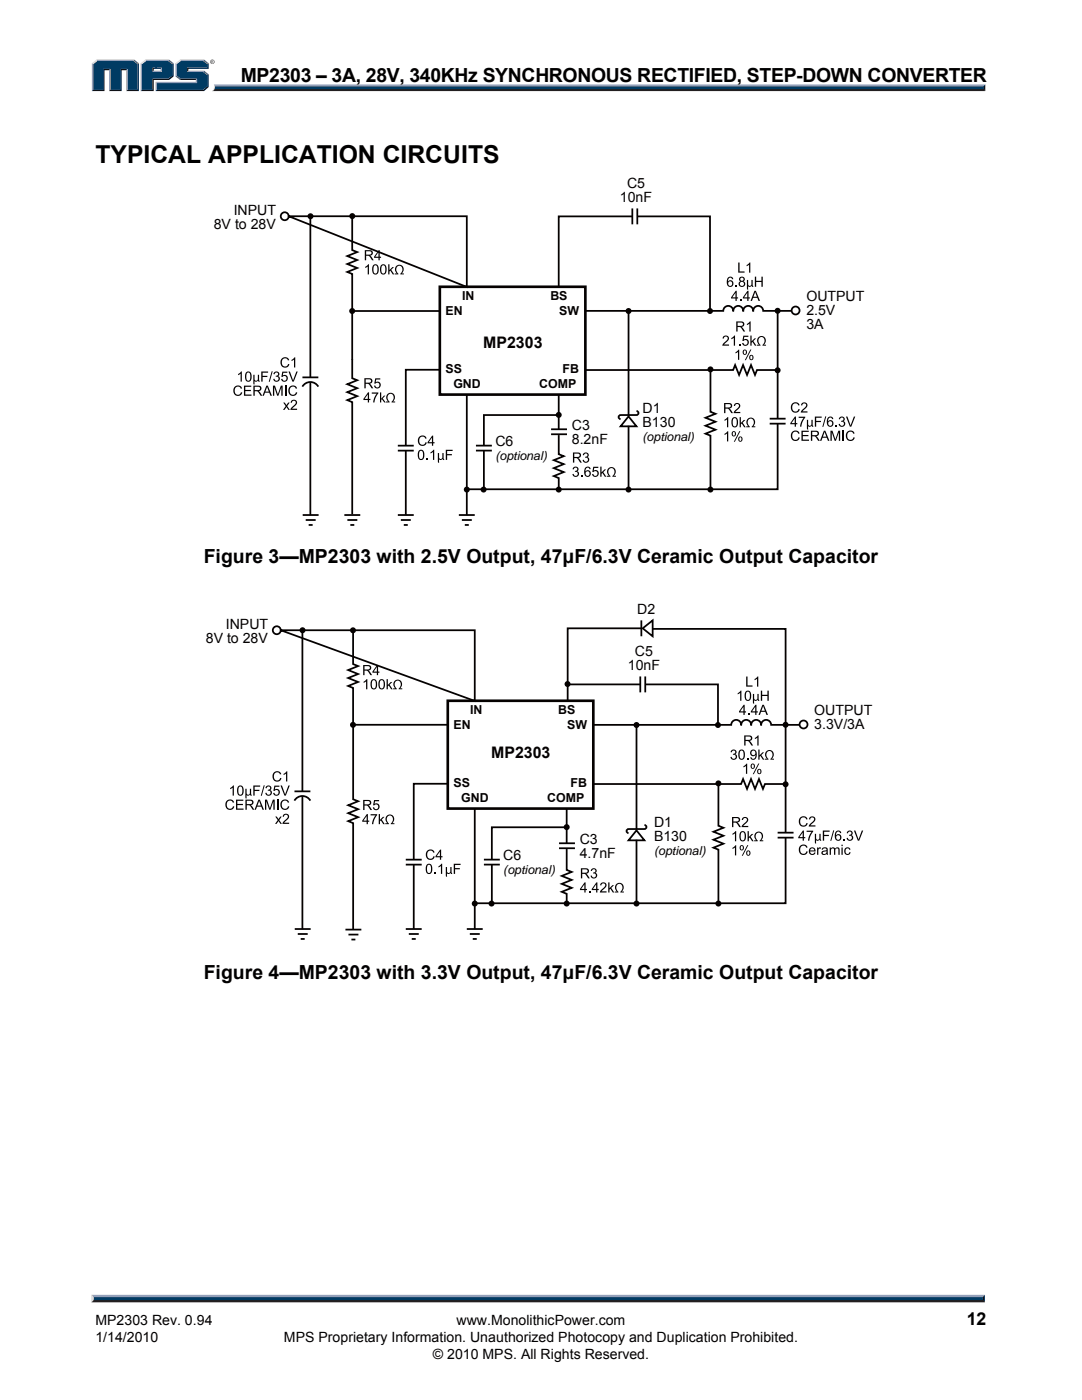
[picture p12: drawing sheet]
<svg xmlns="http://www.w3.org/2000/svg" width="216mm" height="279mm" viewBox="0 0 216 279" stroke-linecap="round" stroke-linejoin="round" font-family="sans-serif">
<path d="M18.7 259.2h177.4l.4 .7h-178.3z" fill="#231f20"/>
<path d="M18.3 258.4h178.2l-.4 .8h-177.4z" fill="#94a0b9"/>
<path d="M196.5 258.4v1.5l-.4-.4v-.6z" fill="#001339"/>
<path d="M18.7 258.9h177.4v.6h-177.4z" fill="#003b63"/>
<path d="M18.2 258.4l.5 .5v.5l-.5 .5z" fill="#dcddde"/>
<path d="M42.7 16.9h153.9l-.4 .6h-153.4z" fill="#94a0b9"/>
<path d="M42.8 17.5h153.4l.4 .7h-154.3l.4-.3z" fill="#231f20"/>
<path d="M196.2 17.3l.4-.4v1.3l-.4-.4z" fill="#001339"/>
<path d="M42.9 17.3h153.3v.5h-153.4z" fill="#003b63"/>
<path d="M42.7 16.9l.2 .5a.79 .79 0 0 1-.6 .8l.1-.1a1.24 1.24 0 0 0 .3-1.2z" fill="#dcddde"/>
<path d="M30.4 14.4l.3-.3h1.3l.3 .3z" fill="#94a0b9"/>
<g fill="#003b63">
<path d="M18.6 12.8l.8-.6h7.2l.8 .6v5.1h-2v-4.1h-1.4v4.1h-2v-4.1h-1.4v4.1h-2z"/>
<path d="M28.3 12.8l.8-.6h2.2v1.3h-.9v.9h1.9v-.9h-1.3v-1.3h2.6l.8 .6v2.3l-.8 .6h-3.2v2.2h-2.1z"/>
<path d="M31.3 16.6h8v-.9h-3.2l-.9-.6v-2.3l.9-.6h4.4l.9 .6v.7h-4.1v.9h3.2l.9 .6v2.2l-.9 .7h-9.2z"/>
</g>
<path d="M35.9 12h4.8" fill="none" stroke="#94a0b9" stroke-width=".27"/>
<path d="M35 12.6l.9-.7 .2 .3-.8 .6z" fill="#dcddde"/>
<path d="M35.1 12.6v2.7" fill="none" stroke="#94a0b9" stroke-width=".27"/>
<path d="M35 15.3l.3-.2 .8 .6-.2 .3z" fill="#547194"/>
<path d="M35.9 15.8h3.4" fill="none" stroke="#001339" stroke-width=".27"/>
<g fill="#94a0b9">
<path d="M31 16.3h8.1v-.3l.2-.3v.9h-8z"/>
<path d="M31 16.3l.3 .3v1.3l-.3 .3z"/>
</g>
<path d="M37.3 13.5h4.1v-.7l.2-.2v1.2h-4v.3l-.3 .3z" fill="#001339"/>
<path d="M37.3 14.2h3.4" fill="none" stroke="#94a0b9" stroke-width=".27"/>
<path d="M40.7 14.1l.9 .7-.2 .2-.9-.6z" fill="#547194"/>
<g fill="#001339">
<path d="M31 18.2l.3-.3h9.2l.9-.7v-2.2l.2-.2v2.6l-.9 .8z"/>
<path d="M30.4 15.7h3.2l.8-.6v-2.3l.2-.2v2.7l-.9 .7h-3v2.2h-2.6l.2-.3h2.1z"/>
</g>
<path d="M33.7 11.9l.9 .7-.2 .2-.8-.6z" fill="#547194"/>
<path d="M29 12h4.7" fill="none" stroke="#94a0b9" stroke-width=".27"/>
<path d="M28.1 12.6l.9-.7 .1 .3-.8 .6z" fill="#dcddde"/>
<path d="M28.2 12.6v5.6" fill="none" stroke="#94a0b9" stroke-width=".27"/>
<path d="M32 13.8l.3-.3v.9l-.3-.3z" fill="#94a0b9"/>
<g fill="#001339">
<path d="M30.4 13.5h1.9l-.3 .3h-1.3v.3l-.3 .3z"/>
<path d="M27.4 12.8l.3-.2v5.6h-2.5l.2-.3h2z"/>
</g>
<path d="M26.8 11.9l.9 .7-.3 .2-.8-.6z" fill="#547194"/>
<path d="M19.2 12h7.6" fill="none" stroke="#94a0b9" stroke-width=".27"/>
<path d="M18.3 12.6l.9-.7 .2 .3-.8 .6z" fill="#dcddde"/>
<path d="M18.5 12.6v5.6" fill="none" stroke="#94a0b9" stroke-width=".27"/>
<path d="M20.6 13.8h1.4l-.2 .2h-.9v4.2h-2.6l.3-.3h2z" fill="#001339"/>
<path d="M21.9 13.8v4.4" fill="none" stroke="#94a0b9" stroke-width=".27"/>
<path d="M24 13.8h1.4l-.2 .2h-.9v4.2h-2.5l.2-.3h2z" fill="#001339"/>
<path d="M25.3 13.8v4.4" fill="none" stroke="#94a0b9" stroke-width=".27"/>
<path d="M40.7 11.9l.9 .7-.2 .2-.9-.6z" fill="#547194"/>
<path d="M41.9 12.3a.45 .45 0 0 1 .9 0 .45 .45 0 0 1-.9 0zM42 12.3a.37 .37 0 0 0 .7 0 .37 .37 0 0 0-.7 0zM42.2 12.1l.3 .1 .1 .4-.3-.2-.1 .2zM42.3 12.2v.1h.1z" fill="#231f20"/>
<path d="M116.8 62h27.5a1 1 0 0 1 1-1 1 1 0 0 1 1 1 .99 .99 0 0 1 1-1 .99 .99 0 0 1 1 1 .99 .99 0 0 1 1-1 .99 .99 0 0 1 1 1 1 1 0 0 1 1-1 1 1 0 0 1 1 1h5.7" fill="none" stroke="#050100" stroke-width=".35"/>
<g fill="#050100">
<path d="M56.3 71.5a.88 .88 0 0 1 1.4 .4h-.3a.68 .68 0 0 0-.9-.3 .68 .68 0 0 0-.2 1 .61 .61 0 0 0 .6 .5 .61 .61 0 0 0 .6-.5l.2 .1a.95 .95 0 0 1-1.2 .6 .95 .95 0 0 1-.5-1.4z"/>
<path d="M58.2 71.8l.7-.5v2h-.2v-1.5l-.5 .3z"/>
<path d="M47.5 74.6l.8-.5v2.1h-.3v-1.6l-.5 .3z"/>
<path d="M50.5 74.8h.3v1a.33 .33 0 0 0 .4 .2 .33 .33 0 0 0 .2-.4v-.8h.3l.1 1.4-.2-.1-.1-.2-.4 .3-.3-.2v.7h-.2z"/>
<path d="M52.1 74.1h1.4v.3h-1.1v.6h.9v.2h-.9v1h-.3z"/>
<path d="M54.2 74.1h.2l-.6 2.1h-.2z"/>
<path d="M54.8 74.3a.54 .54 0 0 1 .8-.1 .54 .54 0 0 1-.1 .9 .63 .63 0 0 1 0 1 .63 .63 0 0 1-1-.5h.3a.41 .41 0 0 0 .4 .4 .41 .41 0 0 0 .4-.5 .41 .41 0 0 0-.6-.3v-.2a.35 .35 0 0 0 .5-.3 .35 .35 0 0 0-.4-.4 .35 .35 0 0 0-.3 .4h-.2z"/>
<path d="M56.3 74.2h1v.2h-.8l-.1 .5a.67 .67 0 0 1 1 .4 .67 .67 0 0 1-.5 .9 .67 .67 0 0 1-.8-.6h.3a.44 .44 0 0 0 .6 .2 .44 .44 0 0 0 .1-.6 .44 .44 0 0 0-.7 0h-.3z"/>
<path d="M57.6 74.1h.2l.7 1.8 .6-1.8h.3l-.8 2.1h-.3z"/>
<path d="M46.9 77.1a.88 .88 0 0 1 1.4 .4l-.3 .1a.68 .68 0 0 0-.9-.3 .68 .68 0 0 0-.2 1 .61 .61 0 0 0 .6 .5 .61 .61 0 0 0 .6-.5h.2a.95 .95 0 0 1-1.3 .6 .95 .95 0 0 1-.4-1.3z"/>
<path d="M48.7 77h1.4v.2h-1.2v.6h1.2v.3h-1.2v.6h1.3v.3h-1.5z"/>
<path d="M54.5 77h.4l.5 1.7 .6-1.7h.4v2h-.3v-1.7l-.6 1.7h-.2l-.6-1.7v1.7h-.2z"/>
<path d="M49.2 74.3a.72 .72 0 0 1 .8 0 .72 .72 0 0 1 .2 .9 .69 .69 0 0 1-.3 .9 .69 .69 0 0 1-.9-.3l-.1-1.1zM49.3 74.5a1.12 1.12 0 0 0 .2 1.5 1.05 1.05 0 0 0 0-1.7z"/>
<path d="M50.6 77h.9a.56 .56 0 0 1 .7 .4 .56 .56 0 0 1-.6 .7l.7 .9h-.3l-.5-.8-.4-.1h-.3v.9h-.2zM50.8 77.2v.7h.6a.35 .35 0 0 0 .5-.3 .35 .35 0 0 0-.4-.4z"/>
<path d="M53.1 77h.3l.9 2h-.3l-.3-.6h-.8l-.2 .6h-.3zM53.3 77.2l-.3 1h.6z"/>
</g>
<path d="M57 77v2" fill="none" stroke="#050100" stroke-width=".27"/>
<g fill="#050100">
<path d="M57.9 77.1a.88 .88 0 0 1 1.4 .4l-.3 .1a.68 .68 0 0 0-.9-.3 .68 .68 0 0 0-.3 1 .61 .61 0 0 0 .6 .5 .61 .61 0 0 0 .7-.5h.2a.95 .95 0 0 1-1.3 .6 .95 .95 0 0 1-.4-1.3z"/>
<path d="M56.5 80.3h.3l.3 .5 .4-.5h.3l-.5 .7 .5 .8h-.3l-.3-.6-.4 .6h-.3l.5-.8z"/>
<path d="M58.2 79.9a.66 .66 0 0 1 1 .2 .66 .66 0 0 1-.4 .9l-.5 .6h1v.2h-1.4l.3-.5a1.1 1.1 0 0 0 .7-1.2l-.4-.1-.3 .4h-.2z"/>
<path d="M158.1 80.5a.88 .88 0 0 1 1.5 .4h-.3a.68 .68 0 0 0-1-.3 .68 .68 0 0 0-.2 1 .61 .61 0 0 0 .6 .5 .61 .61 0 0 0 .6-.5l.3 .1a.95 .95 0 0 1-1.3 .6 .95 .95 0 0 1-.4-1.4z"/>
<path d="M160 80.5a.66 .66 0 0 1 1.1 .1 .66 .66 0 0 1-.4 1l-.6 .5h1v.2h-1.3l.3-.5a1.1 1.1 0 0 0 .7-1.2l-.5-.1-.2 .4h-.3z"/>
<path d="M159.4 83.2h1.3l-.6 1.2-.2 .8h-.3l.1-.6 .7-1.2h-1z"/>
<path d="M161 83.8h.3v1a.33 .33 0 0 0 .4 .2 .33 .33 0 0 0 .2-.4v-.8h.3l.1 1.4-.3-.1-.1-.2-.4 .3-.3-.2 .1 .7h-.3z"/>
<path d="M162.6 83.1h1.4v.3h-1.1v.6h.9v.2h-.9v1h-.3z"/>
<path d="M164.7 83.1h.2l-.6 2.1h-.2z"/>
<path d="M166.7 84.9h.3v.3h-.3z"/>
<path d="M167.6 83.3a.54 .54 0 0 1 .8-.1 .54 .54 0 0 1-.1 .9 .63 .63 0 0 1 0 1 .63 .63 0 0 1-1-.5h.3a.41 .41 0 0 0 .5 .4 .41 .41 0 0 0 .3-.6 .41 .41 0 0 0-.6-.2l.1-.2a.35 .35 0 0 0 .4-.3 .35 .35 0 0 0-.3-.4 .35 .35 0 0 0-.4 .4l-.2-.1z"/>
<path d="M168.8 83.1h.3l.6 1.8 .7-1.8h.3l-.8 2.1h-.3z"/>
<path d="M158.1 86.1a.88 .88 0 0 1 1.5 .4l-.3 .1a.68 .68 0 0 0-1-.3 .68 .68 0 0 0-.2 1 .61 .61 0 0 0 .6 .5 .61 .61 0 0 0 .6-.5h.3a.95 .95 0 0 1-1.3 .6 .95 .95 0 0 1-.4-1.3z"/>
<path d="M159.9 86h1.5v.2h-1.2v.6h1.1v.2h-1.1v.7h1.2v.3h-1.5z"/>
<path d="M165.7 86h.4l.6 1.7 .6-1.7h.3v2h-.2v-1.7l-.6 1.7h-.2l-.6-1.7v1.7h-.3z"/>
<path d="M158.6 83.1h.2v1.3h.3v.3h-.3v.5h-.2v-.5h-.9v-.3zM158.6 83.5l-.7 .9h.7z"/>
<path d="M165.2 83.4l.5-.3a.54 .54 0 0 1 .6 .5h-.3a.42 .42 0 0 0-.5-.2 .42 .42 0 0 0-.3 .5v.2a.64 .64 0 0 1 1 .1 .64 .64 0 0 1-.2 .9 .64 .64 0 0 1-.9-.3l-.1-.9zM165.3 84.5a.44 .44 0 0 0 .8 0 .44 .44 0 0 0-.8 0z"/>
<path d="M161.8 86h.9a.56 .56 0 0 1 .7 .4 .56 .56 0 0 1-.5 .7l.7 .9h-.4l-.5-.8-.3-.1h-.3v.9h-.3zM162.1 86.2v.6h.5a.35 .35 0 0 0 .5-.2 .35 .35 0 0 0-.4-.4z"/>
<path d="M164.4 86h.3l.8 2h-.3l-.2-.6h-.9l-.2 .6h-.3zM164.5 86.2l-.3 .9h.7z"/>
</g>
<path d="M168.3 86v2" fill="none" stroke="#050100" stroke-width=".27"/>
<g fill="#050100">
<path d="M169.1 86.1a.88 .88 0 0 1 1.4 .4l-.2 .1a.68 .68 0 0 0-1-.3 .68 .68 0 0 0-.2 1 .61 .61 0 0 0 .6 .5 .61 .61 0 0 0 .6-.5h.3a.95 .95 0 0 1-1.3 .6 .95 .95 0 0 1-.5-1.3z"/>
<path d="M72.9 53.2l.7-.5v2.1h-.2v-1.6l-.5 .3z"/>
<path d="M77.5 52.7h.2v1.2l.6-.6h.3l-.5 .5 .6 1h-.3l-.5-.8-.2 .2v.6h-.2z"/>
<path d="M79.1 53.1a.93 .93 0 0 1 1.3 .1 .93 .93 0 0 1-.2 1.4h.4v.2h-.7v-.2a.87 .87 0 0 0 .4-.8 .87 .87 0 0 0-.6-.8 .86 .86 0 0 0-.6 .8 .86 .86 0 0 0 .4 .8v.2h-.7v-.2h.4a1.03 1.03 0 0 1-.1-1.5z"/>
<path d="M83.7 87.1a.88 .88 0 0 1 1.4 .4l-.2 .1a.68 .68 0 0 0-1-.3 .68 .68 0 0 0-.2 .9 .61 .61 0 0 0 .6 .6 .61 .61 0 0 0 .6-.5h.3a.95 .95 0 0 1-1.3 .6 .95 .95 0 0 1-.5-1.4z"/>
<path d="M85.1 91.5h.2v.3h-.2z"/>
<path d="M85.9 90.3l.7-.5v2h-.2v-1.6l-.5 .3z"/>
<path d="M87.4 90.4h.2v1a.33 .33 0 0 0 .4 .2 .33 .33 0 0 0 .3-.3v-.9h.2l.1 1.4h-.2l-.1-.2-.4 .2-.3-.1v.6h-.2z"/>
<path d="M89 89.8h1.3v.2h-1.1v.6h1v.3h-1v.9h-.2z"/>
<path d="M74.9 75.5h1v.2h-.8l-.1 .6a.67 .67 0 0 1 .9 .3 .67 .67 0 0 1-.4 .9 .67 .67 0 0 1-.9-.5l.3-.1a.44 .44 0 0 0 .6 .3 .44 .44 0 0 0 .2-.7 .44 .44 0 0 0-.7 0h-.3z"/>
<path d="M74.2 78.3h1.3l-.6 1.2-.2 .8h-.2l.1-.6 .6-1.1h-1z"/>
<path d="M75.8 78.3h.3v1.3l.5-.6h.3l-.5 .5 .6 .8h-.3l-.5-.6-.1 .6h-.3z"/>
<path d="M77.3 78.6a.93 .93 0 0 1 1.4 .2 .93 .93 0 0 1-.3 1.3h.4v.2h-.7v-.1a.87 .87 0 0 0 .5-.9 .87 .87 0 0 0-.7-.7 .86 .86 0 0 0-.6 .7 .86 .86 0 0 0 .4 .9v.1h-.7v-.2h.4a1.03 1.03 0 0 1-.1-1.5z"/>
<path d="M147.3 52.4h.3v1.8h1v.2h-1.3z"/>
<path d="M149 52.9l.7-.5v2h-.2v-1.6l-.5 .3z"/>
<path d="M146.7 57h.3v.2h-.3z"/>
<path d="M149 55.9h.3v1a.33 .33 0 0 0 .4 .1 .33 .33 0 0 0 .2-.3v-.8h.3l.1 1.4-.2-.1-.1-.2-.4 .3-.3-.2v.7h-.2z"/>
<path d="M150.6 55.2h.3v.8h1v-.8h.3v2h-.3v-.9h-1v.9h-.3z"/>
<path d="M147.7 59.8h.3v.3h-.3z"/>
<path d="M116.5 90.4a.54 .54 0 0 1 .8 0 .54 .54 0 0 1-.1 .8 .63 .63 0 0 1 0 1.1 .63 .63 0 0 1-.9-.5h.2a.41 .41 0 0 0 .5 .3 .41 .41 0 0 0 .3-.5 .41 .41 0 0 0-.6-.2l.1-.3a.35 .35 0 0 0 .4-.2 .35 .35 0 0 0-.3-.4 .35 .35 0 0 0-.4 .4l-.2-.1z"/>
<path d="M114.5 93.3a.54 .54 0 0 1 .8-.1 .54 .54 0 0 1-.1 .8 .63 .63 0 0 1 0 1.1 .63 .63 0 0 1-1-.5h.3a.41 .41 0 0 0 .4 .4 .41 .41 0 0 0 .4-.6 .41 .41 0 0 0-.6-.2v-.2a.35 .35 0 0 0 .5-.3 .35 .35 0 0 0-.4-.4 .35 .35 0 0 0-.3 .4l-.3-.1z"/>
<path d="M115.9 94.9h.3v.2h-.3z"/>
<path d="M118.4 93.2h1v.2h-.8l-.1 .5a.67 .67 0 0 1 .9 .4 .67 .67 0 0 1-.4 .9 .67 .67 0 0 1-.9-.6h.3a.44 .44 0 0 0 .6 .2 .44 .44 0 0 0 .2-.6 .44 .44 0 0 0-.7-.1l-.3 .1z"/>
<path d="M119.8 93.1h.2v1.2l.6-.6h.3l-.5 .5 .6 .9h-.3l-.5-.7-.2 .2v.5h-.2z"/>
<path d="M121.4 93.5a.93 .93 0 0 1 1.3 .1 .93 .93 0 0 1-.2 1.4h.4v.1h-.7v-.1a.87 .87 0 0 0 .4-.9 .87 .87 0 0 0-.6-.7 .86 .86 0 0 0-.6 .7 .86 .86 0 0 0 .4 .9v.1h-.7v-.1l.4-.1a1.03 1.03 0 0 1-.1-1.4z"/>
<path d="M146.6 80.6a.66 .66 0 0 1 1 .1 .66 .66 0 0 1-.3 1l-.6 .5h1v.3h-1.3l.3-.6a1.1 1.1 0 0 0 .7-1.2h-.5l-.2 .3h-.3z"/>
<path d="M144.6 83.8l.7-.6v2.1h-.2v-1.6l-.5 .3z"/>
<path d="M147.6 83.3h.2v1.1l.6-.6h.3l-.5 .6 .6 .9h-.3l-.5-.8-.2 .2v.6h-.2z"/>
<path d="M149.2 83.6a.93 .93 0 0 1 1.3 .1 .93 .93 0 0 1-.2 1.4h.4v.2h-.7v-.2a.87 .87 0 0 0 .4-.8 .87 .87 0 0 0-.6-.8 .86 .86 0 0 0-.6 .8 .86 .86 0 0 0 .4 .8v.2h-.7v-.2h.4a1.03 1.03 0 0 1-.1-1.5z"/>
<path d="M144.6 86.6l.7-.5v2h-.2v-1.6l-.5 .3z"/>
<path d="M149 64.6l.8-.5v2.1h-.3v-1.6l-.5 .3z"/>
<path d="M144.4 67.1a.66 .66 0 0 1 1 .2 .66 .66 0 0 1-.4 .9l-.5 .5h1v.3h-1.4l.3-.5a1.1 1.1 0 0 0 .7-1.2l-.4-.1-.3 .4-.2-.1z"/>
<path d="M145.9 67.5l.8-.5v2h-.3v-1.6l-.5 .3z"/>
<path d="M147.4 68.7h.3v.3h-.3z"/>
<path d="M148.3 67h1v.2h-.8l-.1 .6a.67 .67 0 0 1 1 .3 .67 .67 0 0 1-.5 .9 .67 .67 0 0 1-.8-.5l.2-.1a.44 .44 0 0 0 .7 .3 .44 .44 0 0 0 .1-.7 .44 .44 0 0 0-.7 0h-.3z"/>
<path d="M149.7 67h.3v1.1l.6-.6h.3l-.6 .6 .6 .9h-.3l-.5-.8-.1 .2v.6h-.3z"/>
<path d="M151.3 67.3a.93 .93 0 0 1 1.4 .2 .93 .93 0 0 1-.3 1.3h.5v.2h-.8v-.2a.87 .87 0 0 0 .5-.8 .87 .87 0 0 0-.7-.7 .86 .86 0 0 0-.6 .7 .86 .86 0 0 0 .4 .8v.2h-.7v-.2h.4a1.03 1.03 0 0 1-.1-1.5z"/>
<path d="M146.8 70.3l.7-.5v2h-.2v-1.6l-.5 .3z"/>
<path d="M72.8 49.9h.9a.56 .56 0 0 1 .7 .5 .56 .56 0 0 1-.6 .6l.8 .9h-.4l-.5-.7-.3-.2h-.3v.9h-.3zM73.1 50.1v.7h.5a.35 .35 0 0 0 .5-.3 .35 .35 0 0 0-.4-.4z"/>
<path d="M75.6 49.9h.2v1.3h.2v.3h-.2v.4h-.3v-.4h-.9v-.3zM75.5 50.3l-.6 .9h.6z"/>
<path d="M74.5 52.9a.72 .72 0 0 1 .9 0 .72 .72 0 0 1 .2 .9 .69 .69 0 0 1-.3 .9 .69 .69 0 0 1-1-.3v-1zM74.6 53.1a1.12 1.12 0 0 0 .3 1.5 1.05 1.05 0 0 0 0-1.7z"/>
<path d="M76.1 52.9a.72 .72 0 0 1 .9 0 .72 .72 0 0 1 .1 .9 .69 .69 0 0 1-.3 .9 .69 .69 0 0 1-.9-.3v-1zM76.2 53.1a1.12 1.12 0 0 0 .3 1.5 1.05 1.05 0 0 0 0-1.7z"/>
<path d="M86.2 86.9h.2v1.3h.3v.3h-.3v.5h-.2v-.5h-.9v-.3zM86.2 87.3l-.6 .9h.6z"/>
<path d="M83.6 89.9a.72 .72 0 0 1 .9 .1 .72 .72 0 0 1 .2 .8 .69 .69 0 0 1-.3 .9 .69 .69 0 0 1-1-.3v-1zM83.7 90.1a1.12 1.12 0 0 0 .3 1.5 1.05 1.05 0 0 0 0-1.6z"/>
<path d="M72.7 75.5h.9a.56 .56 0 0 1 .7 .4 .56 .56 0 0 1-.6 .7l.8 .9h-.4l-.5-.8-.3-.1h-.3v.9h-.3zM73 75.7v.7h.5a.35 .35 0 0 0 .5-.3 .35 .35 0 0 0-.4-.4z"/>
<path d="M73.4 78.3h.2v1.3h.3v.2h-.3v.5h-.2v-.5h-.9v-.2zM73.4 78.7l-.6 .9h.6z"/>
<path d="M145.2 55.4l.5-.2a.54 .54 0 0 1 .6 .5h-.2a.42 .42 0 0 0-.6-.3 .42 .42 0 0 0-.2 .6v.2a.64 .64 0 0 1 .9 .1 .64 .64 0 0 1-.2 .9 .64 .64 0 0 1-.9-.3l-.1-1zM145.3 56.6a.45 .45 0 0 0 .9 0 .45 .45 0 0 0-.9 0z"/>
<path d="M147.6 55.4a.54 .54 0 0 1 .8-.1 .54 .54 0 0 1-.1 .8 .6 .6 0 0 1 .2 .9 .6 .6 0 0 1-.9 0 .6 .6 0 0 1 .2-.9l-.3-.2zM147.6 56.7a.45 .45 0 0 0 .9 0 .45 .45 0 0 0-.9 0zM147.7 55.7a.35 .35 0 0 0 .7 0 .35 .35 0 0 0-.7 0z"/>
<path d="M146.8 58h.2v1.3h.3v.3h-.3v.5h-.2v-.5h-.9v-.3zM146.8 58.4l-.7 .9h.7z"/>
<path d="M149.2 58h.2v1.3h.2v.3h-.2v.5h-.3v-.5h-.9v-.3zM149.1 58.4l-.6 .9h.6z"/>
<path d="M150.5 58h.3l.9 2.1h-.3l-.3-.7h-.8l-.3 .7h-.2zM150.7 58.2l-.4 1h.7z"/>
<path d="M114.3 90.3h.9a.56 .56 0 0 1 .7 .5 .56 .56 0 0 1-.5 .6l.7 .9h-.3l-.6-.8-.3-.1h-.3v.9h-.3zM114.6 90.5v.7h.6a.35 .35 0 0 0 .5-.3 .35 .35 0 0 0-.5-.4z"/>
<path d="M116.8 93.3l.5-.2a.54 .54 0 0 1 .6 .5h-.3a.42 .42 0 0 0-.5-.2 .42 .42 0 0 0-.3 .5v.2a.64 .64 0 0 1 1 .1 .64 .64 0 0 1-.2 .9 .64 .64 0 0 1-1-.3v-1zM116.8 94.5a.45 .45 0 0 0 .9 0 .45 .45 0 0 0-.9 0z"/>
<path d="M144.5 80.4h.9a.56 .56 0 0 1 .7 .5 .56 .56 0 0 1-.6 .6l.8 .9h-.4l-.5-.7-.3-.1h-.4v.8h-.2zM144.7 80.7v.6h.6a.35 .35 0 0 0 .5-.3 .35 .35 0 0 0-.4-.3z"/>
<path d="M146.2 83.4a.72 .72 0 0 1 .9 0 .72 .72 0 0 1 .2 .9 .69 .69 0 0 1-.3 .9 .69 .69 0 0 1-1-.3v-1zM146.3 83.6a1.12 1.12 0 0 0 .3 1.5 1.05 1.05 0 0 0 0-1.6z"/>
<path d="M146.1 86.2a.47 .47 0 0 1 .7 .1 .47 .47 0 0 1-.1 .6 .47 .47 0 0 1-.7 0zM146.3 86.3v.6a.32 .32 0 0 0 .3-.3 .32 .32 0 0 0-.3-.3zM147.5 86h.2l-1.1 2.2h-.2zM147.4 87.2a.47 .47 0 0 1 .7 .1 .47 .47 0 0 1-.1 .7 .47 .47 0 0 1-.6-.1zM147.6 87.3v.7a.32 .32 0 0 0 .3-.4 .32 .32 0 0 0-.3-.3z"/>
<path d="M146.9 64.1h.9a.56 .56 0 0 1 .7 .5 .56 .56 0 0 1-.5 .6l.7 1h-.3l-.6-.8-.3-.1h-.3v.9h-.3zM147.2 64.4v.6h.6a.35 .35 0 0 0 .4-.3 .35 .35 0 0 0-.4-.3z"/>
<path d="M148.3 69.9a.47 .47 0 0 1 .6 .1 .47 .47 0 0 1 0 .6 .47 .47 0 0 1-.7 0zM148.5 70v.6a.32 .32 0 0 0 .3-.3 .32 .32 0 0 0-.3-.3zM149.7 69.8h.2l-1.1 2.1h-.2zM149.6 71a.47 .47 0 0 1 .6 0 .47 .47 0 0 1 0 .7 .47 .47 0 0 1-.7-.1zM149.8 71.1v.6a.32 .32 0 0 0 .3-.4 .32 .32 0 0 0-.3-.2z"/>
<circle cx="62" cy="43.2" r=".6"/>
<circle cx="141.7" cy="62.1" r=".6"/>
<circle cx="125.4" cy="62.1" r=".6"/>
<circle cx="141.8" cy="73.7" r=".6"/>
<circle cx="155.2" cy="62" r=".6"/>
<circle cx="141.8" cy="97.7" r=".6"/>
<circle cx="125.4" cy="97.7" r=".6"/>
<circle cx="155.2" cy="73.9" r=".6"/>
</g>
<path d="M87.8 57.2h29v21.5h-29z" fill="none" stroke="#050100" stroke-width=".53"/>
<g fill="#050100" stroke="#050100" stroke-width=".35">
<path d="M91.6 102.8h3.1z"/>
<path d="M60.4 102.8h3.2z"/>
<path d="M153.6 83.6h3.2z"/>
<path d="M110 85.7h3.1z"/>
<path d="M95 88.9h3.1z"/>
<path d="M126.2 41.6v3.2z"/>
</g>
<g fill="none" stroke="#050100" stroke-width=".35">
<path d="M56.3 42.6a.79 .79 0 0 0 .2 1.3 .79 .79 0 0 0 1.1-.7h35.5v14.1l-35.5-14.1a.79 .79 0 0 0-.5-.8 .79 .79 0 0 0-.8 .2zM126.2 43.2h-14.7v14M127.2 41.6v3.2M127.2 43.2h14.5v18.9M93.1 78.8v24M141.8 73.7v8.5l1 .4-2 .8 2 .8-2 .8 2 .8-2 .7 1 .4v10.8M155.2 62v21.5M95 89.9h3.1M110 86.7h3.1M153.6 84.5h3.2M155.2 84.6v13h-62.1M61 103.8h2"/>
<path d="M61.6 104.8h.8M92.2 103.8h1.9M92.7 104.8h.8"/>
<circle cx="158.8" cy="62" r=".79"/>
</g>
<g fill="#050100">
<circle cx="70.3" cy="43.1" r=".6"/>
<circle cx="70.3" cy="62.1" r=".6"/>
</g>
<path d="M70.3 43.2v6.7l1 .4-2 .8 2 .8-2 .8 2 .8-2 .8 1 .4v17.1" fill="none" stroke="#050100" stroke-width=".35"/>
<g fill="#050100">
<circle cx="111.5" cy="97.7" r=".6"/>
<circle cx="96.5" cy="97.7" r=".6"/>
<circle cx="111.5" cy="82.8" r=".6"/>
<circle cx="93.1" cy="97.7" r=".6"/>
</g>
<g fill="none" stroke="#050100" stroke-width=".35">
<path d="M61.9 43.3v32M60.3 77.2a1.83 1.83 0 0 1 3.2 0M61.9 76.3v26.5M70.2 62.1h17.6M70.3 71.7v3.8l1 .4-2 .8 2 .8-2 .8 2 .8-2 .8 1 .3v22.4M87.9 73.8h-6.9v15.1M111.5 78.7v7M116.9 73.8h29.4l.4-1 .8 2 .8-2 .8 2 .8-2 .8 2 .3-1h4.1M125.4 62.1v20.7M79.4 89.9h3.2M81 89.9v12.9M96.6 89.9v7.7"/>
<path d="M111.4 82.8h-14.8v6.1M111.5 86.8v3.8l1 .4-2 .8 2 .8-2 .8 2 .8-2 .8 1 .4v2.4M125.4 83.1l1.6 2h-3.2zM125.4 85v12.6M127 82a.4 .4 0 0 1 .4 .4 .4 .4 0 0 1-.4 .4h-3.2a.4 .4 0 0 0-.4 .4 .4 .4 0 0 0 .4 .4M69.3 103.8h2M69.9 104.8h.8M80 103.8h2M80.6 104.8h.8M118.4 144.7h27.5a1 1 0 0 1 1-1 1 1 0 0 1 1 1 .99 .99 0 0 1 1-1 .99 .99 0 0 1 1 1 .99 .99 0 0 1 1-1 .99 .99 0 0 1 1 1 1 1 0 0 1 1-1 1 1 0 0 1 1 1h5.7"/>
</g>
<g fill="#050100" stroke="#050100" stroke-width=".35">
<path d="M60.3 75.3h3.2z"/>
<path d="M79.4 102.8h3.2z"/>
<path d="M68.7 102.8h3.2z"/>
<path d="M79.4 88.9h3.2z"/>
</g>
<g fill="#050100">
<path d="M54.7 154.1a.88 .88 0 0 1 1.4 .4l-.2 .1a.68 .68 0 0 0-1-.3 .68 .68 0 0 0-.2 .9 .61 .61 0 0 0 .6 .6 .61 .61 0 0 0 .6-.5h.3a.95 .95 0 0 1-1.3 .6 .95 .95 0 0 1-.5-1.4z"/>
<path d="M56.6 154.4l.7-.5v2.1h-.2v-1.6l-.5 .3z"/>
<path d="M45.9 157.3l.8-.5v2h-.3v-1.6l-.5 .3z"/>
<path d="M49 157.4h.2v1a.33 .33 0 0 0 .4 .2 .33 .33 0 0 0 .3-.3v-.9h.2l.1 1.4h-.2l-.1-.2-.4 .2-.3-.1v.6h-.2z"/>
<path d="M50.5 156.8h1.4v.2h-1.1v.6h1v.3h-1v.9h-.3z"/>
<path d="M52.6 156.7h.2l-.6 2.1h-.2z"/>
<path d="M53.2 156.9a.54 .54 0 0 1 .8 0 .54 .54 0 0 1-.1 .8 .63 .63 0 0 1 0 1.1 .63 .63 0 0 1-1-.6h.3a.41 .41 0 0 0 .5 .4 .41 .41 0 0 0 .3-.5 .41 .41 0 0 0-.6-.3l.1-.2a.35 .35 0 0 0 .4-.3 .35 .35 0 0 0-.3-.4 .35 .35 0 0 0-.4 .4h-.2z"/>
<path d="M54.7 156.8h1.1v.2h-.9l-.1 .6a.67 .67 0 0 1 1 .3 .67 .67 0 0 1-.4 .9 .67 .67 0 0 1-.9-.5l.3-.1a.44 .44 0 0 0 .6 .3 .44 .44 0 0 0 .1-.7 .44 .44 0 0 0-.6 0h-.3z"/>
<path d="M56 156.8h.3l.6 1.8 .6-1.8h.3l-.8 2h-.2z"/>
<path d="M45.3 159.8a.88 .88 0 0 1 1.4 .3l-.2 .1a.68 .68 0 0 0-1-.3 .68 .68 0 0 0-.2 1 .61 .61 0 0 0 .6 .5 .61 .61 0 0 0 .6-.5l.3 .1a.95 .95 0 0 1-1.3 .5 .95 .95 0 0 1-.5-1.3z"/>
<path d="M47.1 159.6h1.5v.2h-1.2v.6h1.1v.3h-1.1v.7h1.2v.2h-1.5z"/>
<path d="M52.9 159.6h.4l.6 1.7 .6-1.7h.3v2h-.2v-1.7l-.6 1.7h-.3l-.6-1.7v1.7h-.2z"/>
<path d="M47.6 156.9a.72 .72 0 0 1 .8 .1 .72 .72 0 0 1 .2 .8 .69 .69 0 0 1-.3 .9 .69 .69 0 0 1-.9-.3l-.1-1zM47.7 157.1a1.12 1.12 0 0 0 .3 1.5 1.05 1.05 0 0 0 0-1.6z"/>
<path d="M49 159.6h.9a.56 .56 0 0 1 .7 .4 .56 .56 0 0 1-.6 .7l.8 .9h-.4l-.5-.8-.3-.1h-.4v.9h-.2zM49.2 159.8v.7h.6a.35 .35 0 0 0 .5-.3 .35 .35 0 0 0-.4-.4z"/>
<path d="M51.6 159.6h.3l.8 2h-.3l-.3-.6h-.8l-.2 .6h-.3zM51.7 159.8l-.3 1h.7z"/>
</g>
<path d="M55.4 159.6v2" fill="none" stroke="#050100" stroke-width=".27"/>
<g fill="#050100">
<path d="M56.3 159.8a.88 .88 0 0 1 1.4 .3l-.3 .1a.68 .68 0 0 0-.9-.3 .68 .68 0 0 0-.2 1 .61 .61 0 0 0 .6 .5 .61 .61 0 0 0 .6-.5l.2 .1a.95 .95 0 0 1-1.3 .5 .95 .95 0 0 1-.4-1.3z"/>
<path d="M54.9 163h.3l.4 .5 .3-.5h.3l-.5 .7 .6 .7h-.3l-.4-.5-.4 .5h-.3l.5-.7z"/>
<path d="M56.6 162.5a.66 .66 0 0 1 1 .2 .66 .66 0 0 1-.3 1l-.6 .5h1v.2h-1.3l.2-.5a1.1 1.1 0 0 0 .7-1.2l-.4-.1-.2 .4h-.3z"/>
<path d="M159.7 163.1a.88 .88 0 0 1 1.4 .4h-.2a.68 .68 0 0 0-1-.2 .68 .68 0 0 0-.2 .9 .61 .61 0 0 0 .6 .6 .61 .61 0 0 0 .6-.6l.3 .1a.95 .95 0 0 1-1.3 .6 .95 .95 0 0 1-.5-1.4z"/>
<path d="M161.6 163.1a.66 .66 0 0 1 1 .1 .66 .66 0 0 1-.3 1l-.6 .5h1v.3h-1.3l.2-.6a1.1 1.1 0 0 0 .7-1.2h-.4l-.2 .3h-.3z"/>
<path d="M161 165.8h1.3l-.6 1.2-.2 .8h-.3l.1-.6 .6-1.2h-.9z"/>
<path d="M162.6 166.4h.2l.1 1a.33 .33 0 0 0 .4 .2 .33 .33 0 0 0 .2-.4v-.8h.2l.2 1.4-.3-.1-.1-.1-.4 .2-.3-.1 .1 .6h-.3z"/>
<path d="M164.2 165.8h1.3v.2h-1.1v.6h1v.3h-1v.9h-.2z"/>
<path d="M166.3 165.7h.2l-.6 2.1h-.2z"/>
<path d="M168.3 167.5h.3v.3h-.3z"/>
<path d="M169.2 165.9a.54 .54 0 0 1 .8 0 .54 .54 0 0 1-.1 .8 .63 .63 0 0 1 0 1.1 .63 .63 0 0 1-1-.6h.3a.41 .41 0 0 0 .5 .4 .41 .41 0 0 0 .3-.5 .41 .41 0 0 0-.6-.3v-.2a.35 .35 0 0 0 .5-.3 .35 .35 0 0 0-.4-.4 .35 .35 0 0 0-.3 .4h-.2z"/>
<path d="M170.4 165.8h.3l.6 1.8 .7-1.8h.2l-.8 2h-.2z"/>
<path d="M159.7 168.8a.88 .88 0 0 1 1.4 .3l-.2 .1a.68 .68 0 0 0-1-.3 .68 .68 0 0 0-.2 1 .61 .61 0 0 0 .6 .5 .61 .61 0 0 0 .6-.5l.3 .1a.95 .95 0 0 1-1.3 .5 .95 .95 0 0 1-.5-1.3z"/>
<path d="M163 169.1h.3v.3l.1-.3h.3l.1 .1-.1 .2a.32 .32 0 0 0-.3 0 .32 .32 0 0 0-.1 .4v.8h-.3z"/>
<path d="M165.6 169.1h.2v.2a.5 .5 0 0 1 .8 .1l.5-.3a.42 .42 0 0 1 .4 .5v1h-.2v-.9a.31 .31 0 0 0-.2-.4 .31 .31 0 0 0-.4 .3v1h-.3v-1a.34 .34 0 0 0-.4-.3 .34 .34 0 0 0-.2 .5v.8h-.2z"/>
<path d="M168.6 169.3l.3-.2h.4l.4 .5h-.2a.43 .43 0 0 0-.7-.2 .43 .43 0 0 0-.1 .6 .38 .38 0 0 0 .4 .4 .38 .38 0 0 0 .4-.3h.2a.7 .7 0 0 1-1 .4 .7 .7 0 0 1-.2-1z"/>
<path d="M72.6 136l.7-.5v2.1h-.3v-1.6l-.4 .3z"/>
<path d="M77.1 135.5h.3v1.2l.6-.6h.3l-.6 .5 .7 1h-.4l-.4-.8-.2 .2v.6h-.3z"/>
<path d="M78.7 135.9a.93 .93 0 0 1 1.4 .1 .93 .93 0 0 1-.2 1.4h.4v.2h-.7v-.2a.87 .87 0 0 0 .4-.8 .87 .87 0 0 0-.6-.8 .86 .86 0 0 0-.7 .8 .86 .86 0 0 0 .5 .8v.2h-.8v-.2h.5a1.03 1.03 0 0 1-.2-1.5z"/>
<path d="M74.6 159.7h1v.2h-.8l-.1 .5a.67 .67 0 0 1 1 .4 .67 .67 0 0 1-.5 .9 .67 .67 0 0 1-.8-.6h.3a.44 .44 0 0 0 .6 .2 .44 .44 0 0 0 .1-.6 .44 .44 0 0 0-.7 0h-.3z"/>
<path d="M73.9 162.5h1.4l-.6 1.2-.2 .8h-.3l.1-.6 .6-1.2h-1z"/>
<path d="M75.6 162.5h.2v1.1l.6-.6h.3l-.5 .6 .6 .9h-.3l-.5-.8-.2 .2v.6h-.2z"/>
<path d="M77.2 162.8a.93 .93 0 0 1 1.3 .2 .93 .93 0 0 1-.2 1.3h.4v.2h-.7v-.2a.87 .87 0 0 0 .4-.8 .87 .87 0 0 0-.6-.7 .86 .86 0 0 0-.6 .7 .86 .86 0 0 0 .4 .8v.2h-.7v-.2h.4a1.03 1.03 0 0 1-.1-1.5z"/>
<path d="M85.3 169.7a.88 .88 0 0 1 1.4 .4l-.2 .1a.68 .68 0 0 0-1-.3 .68 .68 0 0 0-.2 1 .61 .61 0 0 0 .6 .5 .61 .61 0 0 0 .6-.5h.3a.95 .95 0 0 1-1.3 .6 .95 .95 0 0 1-.5-1.3z"/>
<path d="M86.7 174.1h.2v.3h-.2z"/>
<path d="M87.5 172.9l.7-.5v2h-.2v-1.6l-.5 .3z"/>
<path d="M89 173h.2v1a.33 .33 0 0 0 .4 .2 .33 .33 0 0 0 .3-.3v-.9h.2l.1 1.4h-.2l-.1-.2-.4 .2-.3-.1v.7h-.2z"/>
<path d="M90.5 172.4h1.4v.2h-1.1v.6h1v.3h-1v.9h-.3z"/>
<path d="M148.9 135h.3v1.8h1v.2h-1.3z"/>
<path d="M150.6 135.5l.7-.5v2h-.2v-1.5l-.5 .3z"/>
<path d="M147.2 138.3l.7-.5v2.1h-.2v-1.6l-.5 .3z"/>
<path d="M150.2 138.5h.3v1a.33 .33 0 0 0 .4 .2 .33 .33 0 0 0 .2-.4v-.8h.3l.1 1.4-.3-.1v-.2l-.4 .3-.3-.2v.7h-.2z"/>
<path d="M151.8 137.8h.3v.9h1v-.9h.3v2.1h-.3v-1h-1v1h-.3z"/>
<path d="M149.3 142.4h.2v.3h-.2z"/>
<path d="M118.1 173.4a.54 .54 0 0 1 .8 0 .54 .54 0 0 1-.1 .8 .63 .63 0 0 1 0 1.1 .63 .63 0 0 1-1-.5l.3-.1a.41 .41 0 0 0 .5 .4 .41 .41 0 0 0 .3-.5 .41 .41 0 0 0-.6-.3l.1-.2a.35 .35 0 0 0 .4-.3 .35 .35 0 0 0-.3-.4 .35 .35 0 0 0-.4 .4h-.2z"/>
<path d="M117.5 177.8h.3v.3h-.3z"/>
<path d="M119.9 176.2a.66 .66 0 0 1 1.1 .2 .66 .66 0 0 1-.4 1l-.6 .5h1v.2h-1.3l.3-.5a1.1 1.1 0 0 0 .7-1.2l-.5-.1-.2 .4h-.3z"/>
<path d="M121.4 176.1h.2v1.2l.6-.6h.3l-.5 .5 .6 .9h-.3l-.5-.7-.2 .1v.6h-.2z"/>
<path d="M123 176.4a.93 .93 0 0 1 1.3 .2 .93 .93 0 0 1-.2 1.3h.4v.2h-.7v-.1a.87 .87 0 0 0 .4-.9 .87 .87 0 0 0-.6-.7 .86 .86 0 0 0-.6 .7 .86 .86 0 0 0 .4 .9v.1h-.7v-.2h.4a1.03 1.03 0 0 1-.1-1.5z"/>
<path d="M148.2 163.2a.66 .66 0 0 1 1 .1 .66 .66 0 0 1-.3 1l-.6 .5h1v.3h-1.3l.2-.6a1.1 1.1 0 0 0 .7-1.1l-.4-.1-.2 .4-.3-.1z"/>
<path d="M146.2 166.4l.7-.5v2h-.2v-1.6l-.5 .3z"/>
<path d="M149.2 165.9h.2v1.1l.6-.6h.3l-.5 .6 .6 .9h-.3l-.5-.8-.2 .2v.6h-.2z"/>
<path d="M150.8 166.2a.93 .93 0 0 1 1.3 .2 .93 .93 0 0 1-.2 1.3h.4v.2h-.7v-.2a.87 .87 0 0 0 .4-.8 .87 .87 0 0 0-.6-.7 .86 .86 0 0 0-.6 .7 .86 .86 0 0 0 .4 .8v.2h-.7v-.2h.4a1.03 1.03 0 0 1-.1-1.5z"/>
<path d="M146.2 169.2l.7-.5v2h-.2v-1.6l-.5 .3z"/>
<path d="M150.6 147.3l.8-.5v2h-.3v-1.6l-.5 .3z"/>
<path d="M146 149.7a.54 .54 0 0 1 .8 0 .54 .54 0 0 1-.1 .8 .63 .63 0 0 1 0 1.1 .63 .63 0 0 1-.9-.5l.2-.1a.41 .41 0 0 0 .5 .4 .41 .41 0 0 0 .3-.5 .41 .41 0 0 0-.6-.2l.1-.3a.35 .35 0 0 0 .4-.2 .35 .35 0 0 0-.3-.4 .35 .35 0 0 0-.4 .3h-.2z"/>
<path d="M149 151.3h.3v.3h-.3z"/>
<path d="M151.3 149.6h.3v1.1l.5-.6h.4l-.6 .6 .6 .9h-.3l-.5-.7-.1 .1v.6h-.3z"/>
<path d="M152.9 149.9a.93 .93 0 0 1 1.4 .2 .93 .93 0 0 1-.3 1.3h.4v.2h-.7v-.1a.87 .87 0 0 0 .4-.9 .87 .87 0 0 0-.6-.7 .86 .86 0 0 0-.6 .7 .86 .86 0 0 0 .4 .9v.1h-.7v-.2h.4a1.03 1.03 0 0 1-.1-1.5z"/>
<path d="M148.3 152.9l.8-.5v2h-.3v-1.5l-.5 .3z"/>
<path d="M160.2 165.8h.2v1.3h.3v.2h-.3v.5h-.2v-.5h-.9v-.2zM160.2 166.1l-.7 1h.7z"/>
<path d="M166.8 166l.5-.3a.54 .54 0 0 1 .6 .6h-.3a.42 .42 0 0 0-.5-.3 .42 .42 0 0 0-.3 .5v.2a.64 .64 0 0 1 1 .1 .64 .64 0 0 1-.2 1 .64 .64 0 0 1-.9-.4l-.1-.9zM166.8 167.2a.45 .45 0 0 0 .9 0 .45 .45 0 0 0-.9 0z"/>
<path d="M161.6 169.3a.68 .68 0 0 1 .8-.1 .68 .68 0 0 1 .3 .7h-1.1a.43 .43 0 0 0 .4 .5 .43 .43 0 0 0 .5-.3l.2 .1a.74 .74 0 0 1-1.1 .3 .74 .74 0 0 1 0-1.2zM161.8 169.4l-.1 .3h.8l-.3-.4z"/>
<path d="M164.1 169.3a.66 .66 0 0 1 .8-.2 .66 .66 0 0 1 .3 .9v.6h-.2l-.1-.2a.52 .52 0 0 1-.7 .2 .52 .52 0 0 1-.2-.7l.9-.2a.37 .37 0 0 0-.3-.4 .37 .37 0 0 0-.4 .3h-.3zM164.2 170a.35 .35 0 0 0 .3 .5 .35 .35 0 0 0 .4-.4v-.2z"/>
<path d="M167.9 168.6h.3v.3h-.3zM167.9 169.1h.3v1.5h-.3z"/>
<path d="M72.5 132.7h.9a.56 .56 0 0 1 .7 .5 .56 .56 0 0 1-.6 .6l.7 .9h-.3l-.5-.7-.4-.2h-.3v.9h-.2zM72.7 132.9v.7h.6a.35 .35 0 0 0 .5-.3 .35 .35 0 0 0-.4-.4z"/>
<path d="M75.2 132.7h.2v1.3h.3v.3h-.3v.4h-.2v-.4h-.9v-.3zM75.2 133.1l-.6 .9h.6z"/>
<path d="M74.2 135.7a.72 .72 0 0 1 .9 0 .72 .72 0 0 1 .1 .9 .69 .69 0 0 1-.3 .9 .69 .69 0 0 1-.9-.3v-1zM74.3 135.9a1.12 1.12 0 0 0 .3 1.5 1.05 1.05 0 0 0 0-1.7z"/>
<path d="M75.8 135.7a.72 .72 0 0 1 .8 0 .72 .72 0 0 1 .2 .9 .69 .69 0 0 1-.3 .9 .69 .69 0 0 1-.9-.3l-.1-1zM75.9 135.9a1.12 1.12 0 0 0 .3 1.5 1.05 1.05 0 0 0 0-1.7z"/>
<path d="M72.5 159.6h.9a.56 .56 0 0 1 .7 .5 .56 .56 0 0 1-.6 .6l.7 1h-.3l-.5-.8-.4-.1h-.3v.9h-.2zM72.7 159.9v.6h.6a.35 .35 0 0 0 .5-.3 .35 .35 0 0 0-.4-.3z"/>
<path d="M73.2 162.5h.2v1.3h.3v.2h-.3v.5h-.2v-.5h-.9v-.2zM73.2 162.9l-.7 .9h.7z"/>
<path d="M87.8 169.6h.2v1.3h.3v.2h-.3v.5h-.2v-.5h-.9v-.2zM87.8 170l-.7 .9h.7z"/>
<path d="M85.2 172.5a.72 .72 0 0 1 .9 .1 .72 .72 0 0 1 .2 .8 .69 .69 0 0 1-.3 .9 .69 .69 0 0 1-1-.3v-1zM85.3 172.7a1.12 1.12 0 0 0 .3 1.5 1.05 1.05 0 0 0 0-1.6z"/>
<path d="M148.9 137.9a.72 .72 0 0 1 .8 .1 .72 .72 0 0 1 .2 .9 .69 .69 0 0 1-.3 .9 .69 .69 0 0 1-.9-.3l-.1-1.1zM149 138.2a1.12 1.12 0 0 0 .2 1.5 1.05 1.05 0 0 0 0-1.7z"/>
<path d="M148.4 140.7h.2v1.3h.3v.2h-.3v.5h-.3v-.5h-.8v-.2zM148.3 141.1l-.6 .9h.6z"/>
<path d="M150.7 140.7h.2v1.3h.3v.2h-.3v.5h-.2v-.5h-.9v-.2zM150.7 141.1l-.6 .9h.6z"/>
<path d="M152.1 140.7h.3l.8 2h-.3l-.2-.6h-.8l-.3 .6h-.2zM152.3 140.9l-.4 .9h.7z"/>
<path d="M115.9 173.3h.9a.56 .56 0 0 1 .7 .4 .56 .56 0 0 1-.5 .7l.7 .9h-.3l-.6-.8-.3-.1h-.3v.9h-.3zM116.2 173.5v.7h.6a.35 .35 0 0 0 .4-.3 .35 .35 0 0 0-.4-.4z"/>
<path d="M116.6 176.1h.2v1.3h.3v.2h-.3v.5h-.2v-.5h-.9v-.2zM116.6 176.5l-.6 .9h.6z"/>
<path d="M119 176.1h.2v1.3h.3v.2h-.3v.5h-.2v-.5h-.9v-.2zM119 176.5l-.7 .9h.7z"/>
<path d="M146.1 163.1h.9a.56 .56 0 0 1 .7 .4 .56 .56 0 0 1-.6 .7l.7 .9h-.3l-.5-.8-.4-.1h-.3v.9h-.2zM146.3 163.3v.6h.6a.35 .35 0 0 0 .5-.2 .35 .35 0 0 0-.4-.4z"/>
<path d="M147.8 166a.72 .72 0 0 1 .9 .1 .72 .72 0 0 1 .2 .8 .69 .69 0 0 1-.4 .9 .69 .69 0 0 1-.9-.3v-1zM147.9 166.2a1.12 1.12 0 0 0 .3 1.5 1.05 1.05 0 0 0 0-1.6z"/>
<path d="M147.7 168.8a.47 .47 0 0 1 .6 .1 .47 .47 0 0 1 0 .6 .47 .47 0 0 1-.7 0zM147.9 168.9v.6a.32 .32 0 0 0 .3-.3 .32 .32 0 0 0-.3-.3zM149.1 168.7h.2l-1.1 2.1h-.2zM149 169.9a.47 .47 0 0 1 .6 0 .47 .47 0 0 1 0 .7 .47 .47 0 0 1-.7-.1zM149.2 170v.6a.32 .32 0 0 0 .3-.4 .32 .32 0 0 0-.3-.2z"/>
<path d="M148.5 146.8h.9a.56 .56 0 0 1 .7 .4 .56 .56 0 0 1-.6 .7l.8 .9h-.4l-.5-.8-.3-.1h-.3v.9h-.3zM148.8 147v.7h.5a.35 .35 0 0 0 .5-.3 .35 .35 0 0 0-.4-.4z"/>
<path d="M147.6 149.7a.72 .72 0 0 1 .9 .1 .72 .72 0 0 1 .1 .8 .69 .69 0 0 1-.3 .9 .69 .69 0 0 1-.9-.3v-1zM147.7 149.9a1.12 1.12 0 0 0 .3 1.5 1.05 1.05 0 0 0 0-1.6z"/>
<path d="M149.9 149.8a.72 .72 0 0 1 .8-.1 .72 .72 0 0 1 .3 .9 .74 .74 0 0 1-.3 .9 .74 .74 0 0 1-.9-.1l-.1-.3h.3a.42 .42 0 0 0 .5 .3 .42 .42 0 0 0 .2-.5l.1-.2a.64 .64 0 0 1-1 0 .64 .64 0 0 1 .1-.9zM149.9 150.2a.43 .43 0 0 0 .8 0 .43 .43 0 0 0-.8 0z"/>
<path d="M149.9 152.5a.47 .47 0 0 1 .6 .1 .47 .47 0 0 1 0 .6 .47 .47 0 0 1-.7 0zM150.1 152.6v.7a.32 .32 0 0 0 .3-.4 .32 .32 0 0 0-.3-.3zM151.3 152.4h.2l-1.1 2.1h-.2zM151.2 153.6a.47 .47 0 0 1 .6 .1 .47 .47 0 0 1 0 .6 .47 .47 0 0 1-.7 0zM151.4 153.7v.6a.32 .32 0 0 0 .3-.3 .32 .32 0 0 0-.3-.3z"/>
<circle cx="60.4" cy="125.8" r=".6"/>
<circle cx="143.3" cy="144.7" r=".6"/>
<circle cx="127" cy="144.7" r=".6"/>
<circle cx="113.2" cy="136.5" r=".6"/>
<circle cx="143.3" cy="156.3" r=".6"/>
<circle cx="156.8" cy="144.6" r=".6"/>
<circle cx="143.3" cy="180.3" r=".6"/>
<circle cx="127" cy="180.3" r=".6"/>
<circle cx="156.8" cy="156.5" r=".6"/>
</g>
<path d="M89.3 139.9h29.1v21.5h-29.1z" fill="none" stroke="#050100" stroke-width=".53"/>
<g fill="#050100" stroke="#050100" stroke-width=".35">
<path d="M93.1 185.4h3.2z"/>
<path d="M58.8 185.4h3.2z"/>
<path d="M155.2 166.2h3.1z"/>
<path d="M111.5 168.3h3.2z"/>
<path d="M96.6 171.6h3.1z"/>
<path d="M127.8 135v3.2z"/>
</g>
<g fill="none" stroke="#050100" stroke-width=".35">
<path d="M54.7 125.2a.79 .79 0 0 0 .2 1.3 .79 .79 0 0 0 1.1-.7h38.7v14.1l-38.7-14.1a.79 .79 0 0 0-.5-.8 .79 .79 0 0 0-.8 .2zM113.1 136.6h14.6M128.8 135v3.2M128.8 136.6h14.5v8.1M130.1 125.5h26.7v40.7M143.4 156.3v8.5l1 .4-2 .8 2 .8-2 .8 2 .8-2 .8 1 .4v10.7M94.7 161.4v24M96.6 172.5h3.1M111.5 169.3h3.2M155.2 167.2h3.1M156.8 167.2v13.1h-62.1M59.4 186.4h2"/>
<path d="M60 187.4h.8M93.7 186.4h2M94.3 187.4h.8"/>
<circle cx="160.3" cy="144.6" r=".79"/>
</g>
<g fill="#050100">
<circle cx="70.4" cy="125.8" r=".6"/>
<circle cx="70.4" cy="144.7" r=".6"/>
</g>
<path d="M70.5 125.8v6.7l1 .4-2 .8 2 .8-2 .8 2 .8-2 .8 1 .4v7.3h18.8" fill="none" stroke="#050100" stroke-width=".35"/>
<g fill="#050100">
<circle cx="113.1" cy="180.3" r=".6"/>
<circle cx="98.1" cy="180.3" r=".6"/>
<circle cx="113.1" cy="165.1" r=".6"/>
<circle cx="94.7" cy="180.3" r=".6"/>
</g>
<g fill="none" stroke="#050100" stroke-width=".35">
<path d="M60.3 125.9v32M128 123.8v3.2M128 125.4h-14.7v14.3M128.2 125.4l2-1.6v3.2zM58.7 159.8a1.83 1.83 0 0 1 3.2 0M60.3 158.9v26.5M70.5 144.6v14.9l1 .4-2 .8 2 .8-2 .8 2 .8-2 .8 1 .4v21.3M89.4 156.4h-6.8v15.1M118.5 156.5h29.4l.4-1 .8 2 .8-2 .8 2 .7-2 .8 2 .4-1h4.1M127 144.8v20.7M81 172.6h3.1M82.6 172.6v12.8"/>
<path d="M98.1 172.5v7.8M113 165.1h-14.9v6.4M113.1 161.3v7.1M113.1 169.4v4.2l1 .4-2 .8 2 .8-2 .8 2 .8-2 .8 1 .4v2M127 165.7l1.6 2h-3.2zM127 167.6v12.7M128.6 164.6a.4 .4 0 0 1 .4 .5 .4 .4 0 0 1-.4 .4h-3.2a.4 .4 0 0 0-.4 .4 .4 .4 0 0 0 .4 .4M69.5 186.5h2M70.1 187.5h.8M81.6 186.4h2M82.2 187.4h.8"/>
</g>
<g fill="#050100" stroke="#050100" stroke-width=".35">
<path d="M58.8 157.9h3.1z"/>
<path d="M81 185.4h3.1z"/>
<path d="M68.9 185.5h3.2z"/>
<path d="M81 171.6h3.1z"/>
</g>
<text font-size="4.9" x="19" y="32.6">TYPICAL APPLICATION CIRCUITS</text>
<g font-size="3.9">
<text x="48" y="16.3">MP2303 – 3A, 28V, 340KHz SYNCHRONOUS RECTIFIED, STEP-DOWN CONVERTER</text>
<text x="40.7" y="112.4">Figure 3—MP2303 with 2.5V Output, 47μF/6.3V Ceramic Output Capacitor</text>
<text x="40.7" y="195.3">Figure 4—MP2303 with 3.3V Output, 47μF/6.3V Ceramic Output Capacitor</text>
</g>
<text font-size="3.5" x="192.9" y="264.5">12</text>
<g font-size="3.2" fill="#050100">
<text x="96.4" y="69.4">MP2303</text>
<text x="98" y="151.3">MP2303</text>
</g>
<g font-size="2.8" fill="#050100">
<text x="123.7" y="40.3">10nF</text>
<text x="125.1" y="37.5">C5</text>
<text x="42.7" y="45.8">8V to 28V</text>
<text x="46.6" y="43">INPUT</text>
<text x="160.9" y="60.1">OUTPUT</text>
<text x="160.9" y="62.9">2.5V</text>
<text x="160.9" y="65.7">3A</text>
<text x="128.2" y="82.4">D1</text>
<text x="98.8" y="89">C6</text>
<text x="114.1" y="85.8">C3</text>
<text x="114.1" y="88.6">8.2nF</text>
<text x="128.2" y="85.3">B130</text>
<text x="45.1" y="125.6">INPUT</text>
<text x="127.1" y="122.6">D2</text>
<text x="41.1" y="128.4">8V to 28V</text>
<text x="126.7" y="130.9">C5</text>
<text x="125.3" y="133.7">10nF</text>
<text x="162.5" y="142.7">OUTPUT</text>
<text x="162.5" y="145.5">3.3V/3A</text>
<text x="130.5" y="165.1">D1</text>
<text x="130.5" y="167.9">B130</text>
<text x="100.4" y="171.6">C6</text>
<text x="115.7" y="168.4">C3</text>
<text x="115.7" y="171.2">4.7nF</text>
</g>
<g font-size="2.8">
<text x="19" y="267.9">1/14/2010</text>
<text x="19" y="264.5">MP2303 Rev. 0.94</text>
<text x="56.7" y="267.9">MPS Proprietary Information. Unauthorized Photocopy and Duplication Prohibited.</text>
<text x="91.1" y="264.5">www.MonolithicPower.com</text>
<text x="86.4" y="271.1">© 2010 MPS. All Rights Reserved.</text>
</g>
<g font-size="2.5" fill="#050100">
<text x="92.2" y="59.9">IN</text>
<text x="109.8" y="59.9">BS</text>
<text x="88.9" y="62.9">EN</text>
<text x="111.6" y="62.9">SW</text>
<text x="88.9" y="74.4">SS</text>
<text x="90.5" y="77.4">GND</text>
<text x="107.6" y="77.4">COMP</text>
<text x="112.3" y="74.4">FB</text>
<text x="128.2" y="88.1">(optional)</text>
<text x="98.8" y="91.8">(optional)</text>
<text x="93.8" y="142.5">IN</text>
<text x="111.4" y="142.5">BS</text>
<text x="90.5" y="145.5">EN</text>
<text x="113.2" y="145.5">SW</text>
<text x="90.5" y="157">SS</text>
<text x="92.1" y="160">GND</text>
<text x="109.2" y="160">COMP</text>
<text x="113.8" y="157">FB</text>
<text x="130.5" y="170.7">(optional)</text>
<text x="100.4" y="174.4">(optional)</text>
</g>
</svg>
